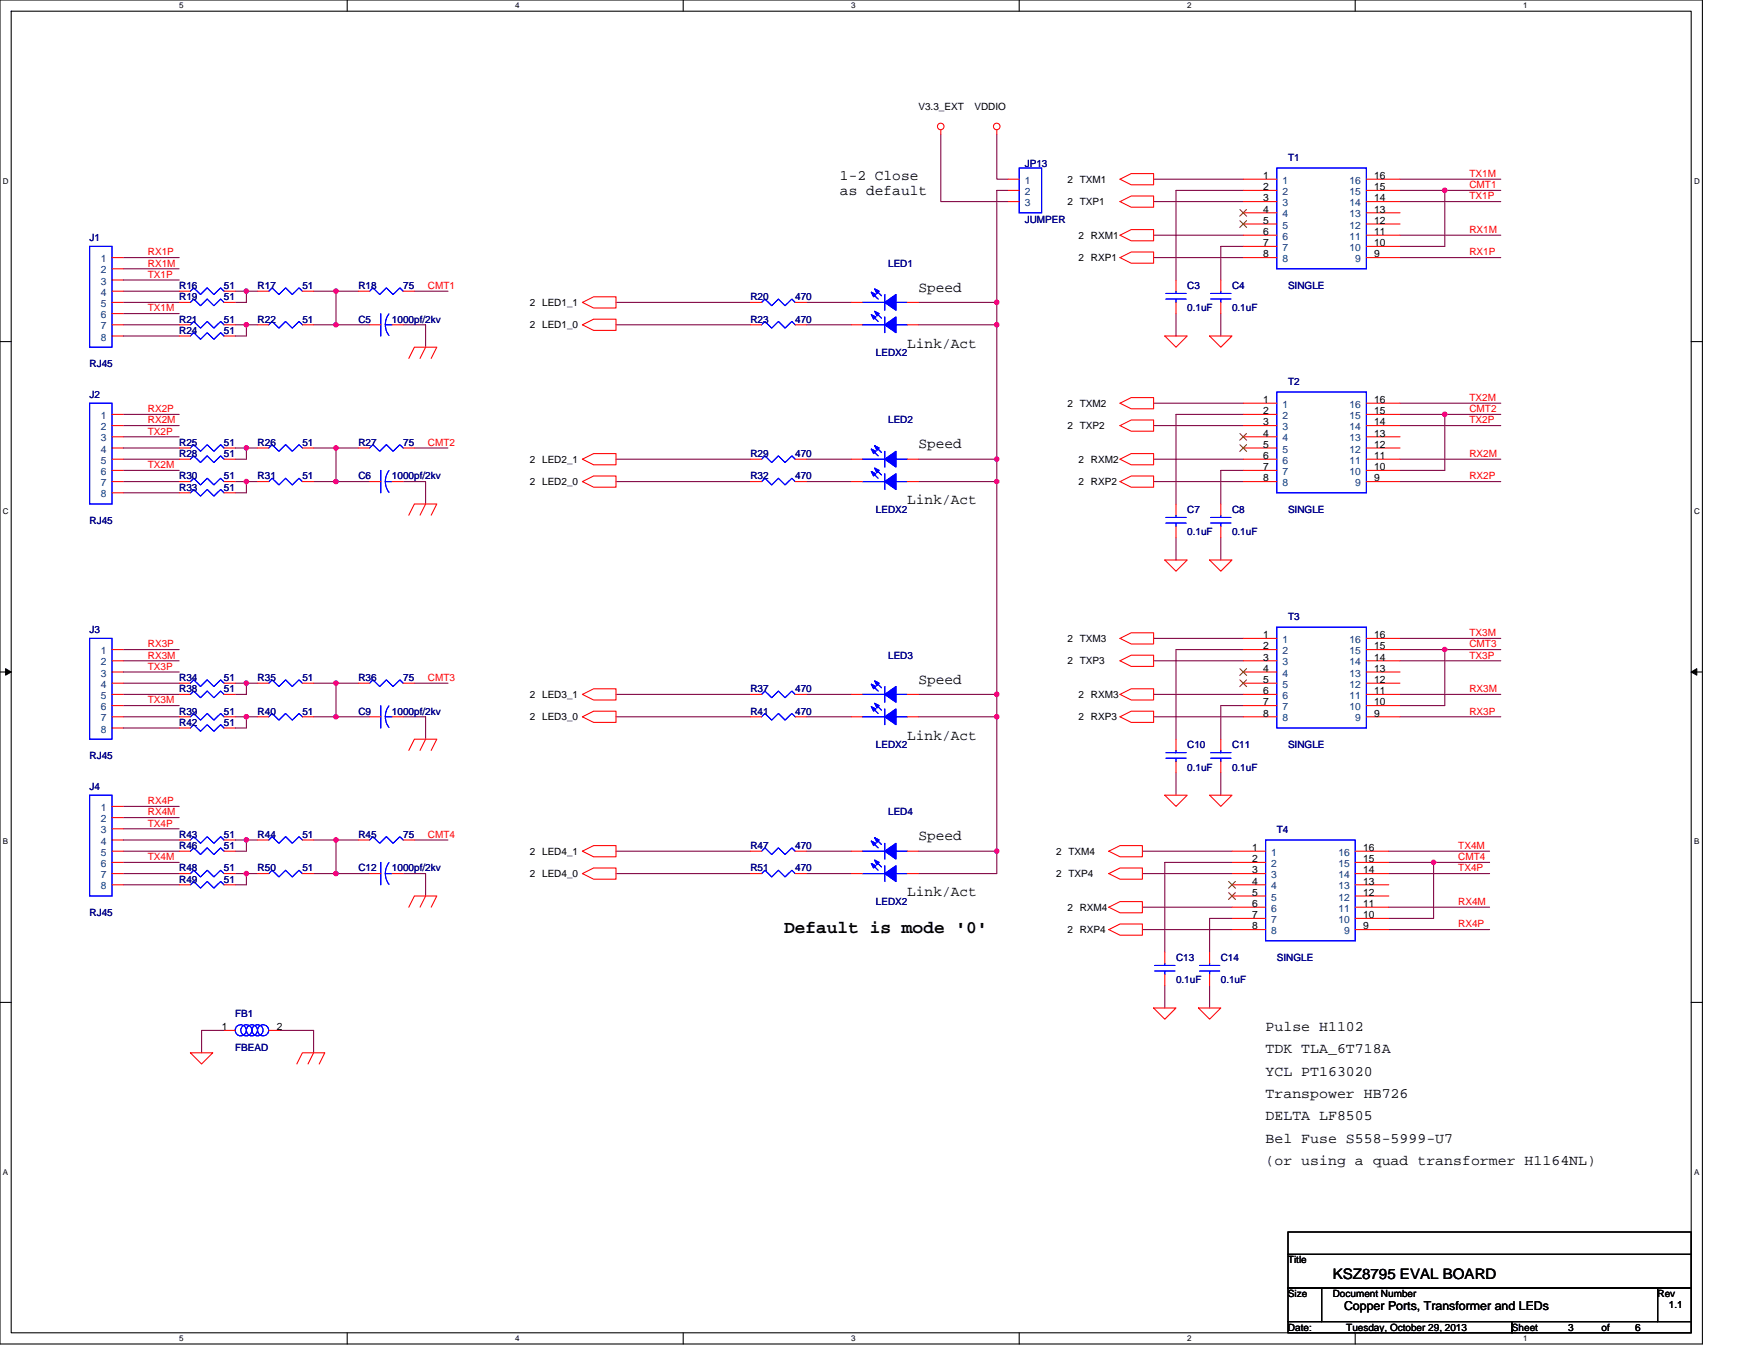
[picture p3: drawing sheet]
<svg xmlns="http://www.w3.org/2000/svg" width="279mm" height="216mm" viewBox="0 0 279 216" stroke-linecap="round" stroke-linejoin="round" font-family="sans-serif">
<path d="M0 0h270.3v213.4h-270.3zM1.8 1.8h266.7v209.8h-266.7z" fill="none" stroke="#000" stroke-width=".17"/>
<g fill="#fff">
<path d="M28.4 .2h.7v1.4h-.7z"/>
<path d="M28.4 211.8h.7v1.4h-.7z"/>
</g>
<path d="M55.1 0v1.8M55.1 211.6v1.8" fill="none" stroke="#000" stroke-width=".17"/>
<g fill="#fff">
<path d="M81.8 .2h.7v1.4h-.7z"/>
<path d="M81.8 211.8h.7v1.4h-.7z"/>
</g>
<path d="M108.5 0v1.8M108.5 211.6v1.8" fill="none" stroke="#000" stroke-width=".17"/>
<g fill="#fff">
<path d="M135.1 .2h.7v1.4h-.7z"/>
<path d="M135.1 211.8h.7v1.4h-.7z"/>
</g>
<path d="M161.8 0v1.8M161.8 211.6v1.8" fill="none" stroke="#000" stroke-width=".17"/>
<g fill="#fff">
<path d="M188.5 .2h.7v1.4h-.7z"/>
<path d="M188.5 211.8h.7v1.4h-.7z"/>
</g>
<path d="M215.1 0v1.8M215.1 211.6v1.8" fill="none" stroke="#000" stroke-width=".17"/>
<g fill="#fff">
<path d="M241.8 .2h.7v1.4h-.7z"/>
<path d="M241.8 211.8h.7v1.4h-.7z"/>
<path d="M.4 28h1v1.4h-1z"/>
<path d="M268.9 28h.9v1.4h-.9z"/>
<path d="M.4 80.5h1v1.4h-1z"/>
<path d="M268.9 80.5h.9v1.4h-.9z"/>
</g>
<path d="M0 54.2h1.8M268.5 54.2h1.8" fill="none" stroke="#000" stroke-width=".17"/>
<g fill="#fff">
<path d="M.4 132.9h.9v1.4h-.9z"/>
<path d="M268.9 132.9h.9v1.4h-.9z"/>
</g>
<path d="M0 106.7h1.8M268.5 106.7h1.8" fill="none" stroke="#000" stroke-width=".17"/>
<path d="M.9 106.2l.9 .5-.9 .5zM268.5 106.7l.9-.5v1z" fill="#000" stroke="#000" stroke-width=".16"/>
<g fill="#fff">
<path d="M.4 185.4h.9v1.4h-.9z"/>
<path d="M268.9 185.4h.9v1.4h-.9z"/>
</g>
<path d="M0 159.1h1.8M268.5 159.1h1.8M204.5 195.6h64v3.5h-64zM204.5 199.1h64v5.4h-64zM204.5 204.5h5.3v5.3h-5.3zM204.5 209.8h35.5v1.8h-35.5zM209.8 204.5h53.3v5.3h-53.3zM240 209.8h28.5v1.8h-28.5zM263.1 204.5h5.4v5.3h-5.4z" fill="none" stroke="#000" stroke-width=".17"/>
<g fill="none" stroke="#800040" stroke-width=".17">
<path d="M149.4 21.3v10.7h10.6M158.2 21.3v7.1h1.8M160 30.2h-1.8v17.8M183.1 32h14.3M183.1 37.3h14.3M183.1 28.4h14.3M197.4 39.1h-3.6v5.3M197.4 30.2h-10.7v14.2M222.2 30.2h7.2M222.2 37.3h16.1M222.2 28.4h16.1M222.2 32h16.1"/>
<path d="M229.4 30.2v8.9h-7.2M229.4 30.2h8.9M19.6 46.2h8.8M19.6 40.9h8.8M19.6 42.7h8.8M19.6 44.4h8.8M19.6 48h8.8M19.6 49.8h8.8M19.6 51.6h8.8M19.6 53.3h8.8M37.3 51.6h1.8M37.3 46.2h1.8"/>
<path d="M39.1 46.2h1.8M39.1 46.2v1.8h-1.8M39.1 51.6v1.7h-1.8M39.1 51.6h1.8M49.8 46.2h3.5M49.8 51.6h3.5M53.3 46.2v5.4M53.3 46.2h3.6M53.3 51.6h5.4M64 51.6h3.6v3.5M65.8 46.2h5.3M97.8 48h21.3"/>
<path d="M97.8 51.6h21.3M128 48h7.1M128 51.6h7.1M145.8 51.6h12.4M145.8 48h12.4M158.2 51.6v21.3M158.2 48v3.6M183.1 40.9h14.3M186.7 49.8v3.5M193.8 49.8v3.5M222.2 40.9h16.1M19.6 67.6h8.8"/>
<path d="M19.6 69.3h8.8M19.6 72.9h8.8M19.6 74.7h8.8M19.6 76.5h8.8M19.6 71.1h8.8M19.6 78.2h8.8M19.6 65.8h8.8M37.3 76.5h1.8M37.3 71.1h1.8M39.1 71.1v1.8h-1.8M39.1 76.5v1.7h-1.8M39.1 71.1h1.8"/>
<path d="M39.1 76.5h1.8M49.8 71.1h3.5M49.8 76.5h3.5M53.3 71.1v5.4M53.3 71.1h3.6M53.3 76.5h5.4M64 76.5h3.6v3.5M65.8 71.1h5.3M97.8 76.5h21.3M97.8 72.9h21.3M128 72.9h7.1M128 76.5h7.1"/>
<path d="M145.8 76.5h12.4M145.8 72.9h12.4M158.2 72.9v3.6M158.2 76.5v33.7M183.1 67.6h14.3M183.1 72.9h14.3M183.1 64h14.3M183.1 76.5h14.3M197.4 74.7h-3.6v5.3M197.4 65.8h-10.7v14.2M222.2 72.9h16.1M222.2 65.8h7.2"/>
<path d="M222.2 76.5h16.1M222.2 64h16.1M222.2 67.6h16.1M229.4 65.8v8.9h-7.2M229.4 65.8h8.9M186.7 85.3v3.6M193.8 85.3v3.6M19.6 108.5h8.8M19.6 104.9h8.8M19.6 106.7h8.8M19.6 110.2h8.8M19.6 112h8.8"/>
<path d="M19.6 113.8h8.8M19.6 115.6h8.8M19.6 103.1h8.8M37.3 113.8h1.8M37.3 108.5h1.8M39.1 108.5h1.8M39.1 108.5v1.7h-1.8M39.1 113.8v1.8h-1.8M39.1 113.8h1.8M49.8 108.5h3.5M49.8 113.8h3.5M53.3 108.5v5.3"/>
<path d="M53.3 108.5h3.6M53.3 113.8h5.4M64 113.8h3.6v3.5M65.8 108.5h5.3M97.8 110.2h21.3M97.8 113.8h21.3M128 110.2h7.1M128 113.8h7.1M145.8 113.8h12.4M145.8 110.2h12.4M158.2 113.8v21.3M158.2 110.2v3.6"/>
<path d="M183.1 104.9h14.3M183.1 110.2h14.3M183.1 101.3h14.3M183.1 113.8h14.3M197.4 112h-3.6v5.3M197.4 103.1h-10.7v14.2M222.2 103.1h7.2M222.2 110.2h16.1M222.2 113.8h16.1M222.2 101.3h16.1M222.2 104.9h16.1M229.4 103.1v8.9h-7.2"/>
<path d="M229.4 103.1h8.9M19.6 129.8h8.8M19.6 131.6h8.8M19.6 135.1h8.8M19.6 136.9h8.8M19.6 138.7h8.8M19.6 133.3h8.8M19.6 128h8.8M37.3 138.7h1.8M37.3 133.3h1.8M39.1 133.4v1.7h-1.8M39.1 138.7v1.8h-1.8"/>
<path d="M39.1 133.3h1.8M39.1 138.7h1.8M49.8 133.3h3.5M49.8 138.7h3.5M53.3 133.3v5.4M53.3 133.3h3.6M53.3 138.7h5.4M64 138.7h3.6v3.5M65.8 133.3h5.3M97.8 138.7h21.3M97.8 135.1h21.3M128 135.1h7.1"/>
<path d="M128 138.7h7.1M145.8 135.1h12.4M158.2 135.1v3.6h-12.4M181.4 138.7h14.2M181.4 135.1h14.2M186.7 122.7v3.5M193.8 122.7v3.5M195.6 136.9h-10.7v14.2M220.5 136.9h7.1M220.5 135.1h16M220.5 138.7h16M227.6 136.9v8.9h-7.1"/>
<path d="M227.6 136.9h8.9M19.6 140.5h8.8M181.4 144h14.2M181.4 147.6h14.2M184.9 156.5v3.5M192 156.5v3.5M195.6 145.8h-3.6v5.3M220.5 144h16M220.5 147.6h16M35.6 163.6h-3.6v3.5M44.4 163.6h5.4v3.5"/>
</g>
<g fill="#f0f" stroke="#f0f" stroke-width=".17">
<circle cx="39.1" cy="46.2" r=".35"/>
<circle cx="39.1" cy="51.5" r=".35"/>
<circle cx="53.3" cy="46.2" r=".35"/>
<circle cx="53.3" cy="51.5" r=".35"/>
<circle cx="39.1" cy="71.1" r=".35"/>
<circle cx="39.1" cy="76.4" r=".35"/>
<circle cx="53.3" cy="71.1" r=".35"/>
<circle cx="53.3" cy="76.4" r=".35"/>
<circle cx="158.2" cy="72.9" r=".35"/>
<circle cx="229.3" cy="30.2" r=".35"/>
<circle cx="229.3" cy="65.8" r=".35"/>
<circle cx="158.2" cy="51.5" r=".35"/>
<circle cx="158.2" cy="48" r=".35"/>
<circle cx="158.2" cy="113.8" r=".35"/>
<circle cx="158.2" cy="110.2" r=".35"/>
<circle cx="158.2" cy="76.4" r=".35"/>
<circle cx="227.6" cy="136.9" r=".35"/>
<circle cx="39.1" cy="108.4" r=".35"/>
<circle cx="39.1" cy="113.8" r=".35"/>
<circle cx="53.3" cy="108.4" r=".35"/>
<circle cx="53.3" cy="113.8" r=".35"/>
<circle cx="39.1" cy="133.3" r=".35"/>
<circle cx="39.1" cy="138.7" r=".35"/>
<circle cx="53.3" cy="133.3" r=".35"/>
<circle cx="53.3" cy="138.7" r=".35"/>
<circle cx="158.2" cy="135.1" r=".35"/>
<circle cx="229.3" cy="103.1" r=".35"/>
</g>
<g fill="none" stroke="#f00" stroke-width=".17">
<path d="M149.4 20.6v.7M158.2 20.6v.7M160 28.4h1.8M160 30.2h1.8M160 32h1.8M177.8 32l1.8-.9h3.5v1.8h-3.5zM177.8 37.3l1.8-.9h3.5v1.8h-3.5zM177.8 28.4l1.8-.8h3.5v1.7h-3.5zM197.4 28.4h5.3M197.4 30.2h5.3M197.4 32h5.3M197.4 33.8h5.3"/>
<path d="M197.4 35.6h5.3M197.4 37.3h5.3M197.4 39.1h5.3M216.9 28.4h5.4M216.9 30.2h5.4M216.9 32h5.4M216.9 33.8h5.4M216.9 35.6h5.4M216.9 37.3h5.4M216.9 39.1h5.4M17.8 40.9h1.8M17.8 42.7h1.8"/>
<path d="M17.8 44.4h1.8M17.8 46.2h1.8M17.8 48h1.8M17.8 49.8h1.8M17.8 51.6h1.8M17.8 53.3h1.8M28.4 46.2h1.8M28.4 48h1.8M28.4 51.6h1.8M28.4 53.3h1.8M35.6 46.2h1.7M35.6 48h1.7"/>
<path d="M35.6 51.6h1.7M35.6 53.3h1.7M40.9 46.2h1.8M40.9 51.6h1.8M48 46.2h1.8M48 51.6h1.8M56.9 46.2h1.8M58.7 51.6h1.8M62.2 51.6h1.8M64 46.2h1.8M64.9 56.9l.9-1.8h3.5l-.8 1.8M67.6 55.1l-.9 1.8"/>
<path d="M92.5 48l1.7-.9h3.6v1.8h-3.6zM92.5 51.6l1.7-.9h3.6v1.8h-3.6zM119.1 48h1.8M119.1 51.6h1.8M126.2 48h1.8M126.2 51.6h1.8M135.1 48h1.8M135.1 51.6h1.8M144 48h1.8M144 51.6h1.8M177.8 40.9l1.8-.9h3.5v1.8h-3.5zM184.9 53.3h3.6l-1.8 1.8z"/>
<path d="M186.7 44.4v1.8M186.7 48v1.8M192 53.3h3.6l-1.8 1.8zM193.8 44.4v1.8M193.8 48v1.8M197.4 40.9h5.3M216.9 40.9h5.4M17.8 78.2h1.8M17.8 65.8h1.8M17.8 67.6h1.8M17.8 69.3h1.8M17.8 71.1h1.8"/>
<path d="M17.8 72.9h1.8M17.8 74.7h1.8M17.8 76.5h1.8M28.4 78.2h1.8M28.4 71.1h1.8M28.4 72.9h1.8M28.4 76.5h1.8M35.6 78.2h1.7M35.6 71.1h1.7M35.6 72.9h1.7M35.6 76.5h1.7M40.9 71.1h1.8"/>
<path d="M40.9 76.5h1.8M48 71.1h1.8M48 76.5h1.8M56.9 71.1h1.8M58.7 76.5h1.8M62.2 76.5h1.8M64 71.1h1.8M92.5 72.9l1.7-.9h3.6v1.8h-3.6zM92.5 76.5l1.7-.9h3.6v1.7h-3.6zM119.1 72.9h1.8M119.1 76.5h1.8M126.2 72.9h1.8"/>
<path d="M126.2 76.5h1.8M135.1 72.9h1.8M135.1 76.5h1.8M144 72.9h1.8M144 76.5h1.8M177.8 67.6l1.8-.9h3.5v1.8h-3.5zM177.8 76.5l1.8-.9h3.5v1.7h-3.5zM177.8 72.9l1.8-.9h3.5v1.8h-3.5zM177.8 64l1.8-.9h3.5v1.8h-3.5zM197.4 64h5.3M197.4 65.8h5.3M197.4 67.6h5.3"/>
<path d="M197.4 69.3h5.3M197.4 71.1h5.3M197.4 72.9h5.3M197.4 74.7h5.3M197.4 76.5h5.3M216.9 64h5.4M216.9 65.8h5.4M216.9 67.6h5.4M216.9 69.3h5.4M216.9 71.1h5.4M216.9 72.9h5.4M216.9 74.7h5.4"/>
<path d="M216.9 76.5h5.4M64.9 81.8l.9-1.8h3.5l-.8 1.8M67.6 80l-.9 1.8M184.9 88.9h3.6l-1.8 1.8zM186.7 80v1.8M186.7 83.6v1.7M192 88.9h3.6l-1.8 1.8zM193.8 80v1.8M193.8 83.6v1.7M17.8 113.8h1.8M17.8 110.2h1.8M17.8 108.5h1.8"/>
<path d="M17.8 115.6h1.8M17.8 103.1h1.8M17.8 104.9h1.8M17.8 106.7h1.8M17.8 112h1.8M28.4 113.8h1.8M28.4 110.2h1.8M28.4 108.5h1.8M28.4 115.6h1.8M35.6 113.8h1.7M35.6 110.2h1.7M35.6 108.5h1.7"/>
<path d="M35.6 115.6h1.7M40.9 113.8h1.8M40.9 108.5h1.8M48 113.8h1.8M48 108.5h1.8M56.9 108.5h1.8M58.7 113.8h1.8M62.2 113.8h1.8M64 108.5h1.8M64.9 119.1l.9-1.8h3.5l-.8 1.8M67.6 117.3l-.9 1.8M92.5 110.2l1.7-.9h3.6v1.8h-3.6z"/>
<path d="M92.5 113.8l1.7-.9h3.6v1.8h-3.6zM119.1 113.8h1.8M119.1 110.2h1.8M126.2 113.8h1.8M126.2 110.2h1.8M135.1 113.8h1.8M135.1 110.2h1.8M144 113.8h1.8M144 110.2h1.8M177.8 104.9l1.8-.9h3.5v1.8h-3.5zM177.8 113.8l1.8-.9h3.5v1.8h-3.5zM177.8 110.2l1.8-.9h3.5v1.8h-3.5z"/>
<path d="M177.8 101.3l1.8-.8h3.5v1.7h-3.5zM186.7 117.3v1.8M193.8 117.3v1.8M197.4 113.8h5.3M197.4 110.2h5.3M197.4 108.5h5.3M197.4 101.3h5.3M197.4 103.1h5.3M197.4 104.9h5.3M197.4 106.7h5.3M197.4 112h5.3M216.9 113.8h5.4"/>
<path d="M216.9 110.2h5.4M216.9 108.5h5.4M216.9 101.3h5.4M216.9 103.1h5.4M216.9 104.9h5.4M216.9 106.7h5.4M216.9 112h5.4M17.8 138.7h1.8M17.8 133.3h1.8M17.8 135.1h1.8M17.8 136.9h1.8M17.8 128h1.8"/>
<path d="M17.8 129.8h1.8M17.8 131.6h1.8M28.4 138.7h1.8M28.4 133.3h1.8M28.4 135.1h1.8M35.6 138.7h1.7M35.6 133.3h1.7M35.6 135.1h1.7M40.9 138.7h1.8M40.9 133.3h1.8M48 138.7h1.8M48 133.3h1.8"/>
<path d="M56.9 133.3h1.8M58.7 138.7h1.8M62.2 138.7h1.8M64 133.3h1.8M92.5 135.1l1.7-.9h3.6v1.8h-3.6zM92.5 138.7l1.7-.9h3.6v1.8h-3.6zM119.1 138.7h1.8M119.1 135.1h1.8M126.2 138.7h1.8M126.2 135.1h1.8M135.1 138.7h1.8M135.1 135.1h1.8"/>
<path d="M144 138.7h1.8M144 135.1h1.8M176 138.7l1.8-.9h3.6v1.8h-3.6zM176 135.1l1.8-.9h3.6v1.8h-3.6zM184.9 126.2h3.6l-1.8 1.8zM186.7 120.9v1.8M192 126.2h3.6l-1.8 1.8zM193.8 120.9v1.8M195.6 138.7h5.3M195.6 135.1h5.3M195.6 136.9h5.3M215.1 138.7h5.4"/>
<path d="M215.1 135.1h5.4M215.1 136.9h5.4M17.8 140.5h1.8M28.4 140.5h1.8M35.6 140.5h1.7M64.9 144l.9-1.8h3.5l-.8 1.8M67.6 142.2l-.9 1.8M176 147.6l1.8-.9h3.6v1.8h-3.6zM176 144l1.8-.9h3.6v1.8h-3.6zM184.9 151.1v1.8M184.9 154.7v1.8M192 151.1v1.8"/>
<path d="M192 154.7v1.8M195.6 140.5h5.3M195.6 142.2h5.3M195.6 144h5.3M195.6 145.8h5.3M195.6 147.6h5.3M215.1 140.5h5.4M215.1 142.2h5.4M215.1 144h5.4M215.1 145.8h5.4M215.1 147.6h5.4M30.2 167.1h3.6l-1.8 1.8z"/>
<path d="M35.6 163.6h1.7M42.7 163.6h1.7M47.1 168.9l.9-1.8h3.6l-.9 1.8M49.8 167.1l-.9 1.8M183.1 160h3.6l-1.8 1.8zM190.2 160h3.6l-1.8 1.8z"/>
<circle cx="149.3" cy="20.1" r=".52"/>
<circle cx="158.2" cy="20.1" r=".52"/>
</g>
<g fill="none" stroke="#00f" stroke-width=".17">
<path d="M14.2 39.1h3.6v16h-3.6zM161.8 26.7h3.6v7.1h-3.6zM202.7 26.7h14.2v16h-14.2zM30.2 53.3l.6-.5 1 1.1 1.1-1.1 1.1 1.1 1-1.1 .6 .5M30.2 46.2l.6-.5 1 1.1 1.1-1.1 1.1 1.1 1-1.1 .6 .5M30.2 51.6l.6-.6 1 1.1 1.1-1.1 1.1 1.1 1-1.1 .6 .6M30.2 48l.6-.5 1 1 1.1-1 1.1 1 1-1 .6 .5M42.7 51.6l.5-.6 1.1 1.1 1-1.1 1.1 1.1 1.1-1.1 .5 .6M42.7 46.2l.5-.5 1.1 1.1 1-1.1 1.1 1.1 1.1-1.1 .5 .5M58.7 46.2l.5-.5 1.1 1.1 1-1.1 1.1 1.1 1.1-1.1 .5 .5M60.5 49.8v3.5M61.2 51.6h1"/>
<path d="M61.7 49.8a2.86 2.86 0 0 0 0 3.5M120.9 48l.5-.5 1.1 1 1.1-1 1 1 1.1-1 .5 .5M120.9 51.6l.5-.6 1.1 1.1 1.1-1.1 1 1.1 1.1-1.1 .5 .6M136.9 51.6h3.6M136.9 48h3.6M138.3 46.4l1.1 1.1M138.3 50l1.1 1M138.9 45.9l1 1M138.9 49.4l1 1.1M140.5 50.3v2.5M140.5 46.8v2.5M142.2 51.6h1.8"/>
<path d="M142.2 48h1.8M185.1 47.5h3.2M185.1 46.6h3.2M186.7 46.2v.4M186.7 47.5v.5M192.2 47.5h3.2M192.2 46.6h3.2M193.8 46.2v.4M193.8 47.5v.5M14.2 64h3.6v16h-3.6zM30.2 78.2l.6-.5 1 1.1 1.1-1.1 1.1 1.1 1-1.1 .6 .5M30.2 71.1l.6-.5 1 1 1.1-1 1.1 1 1-1 .6 .5"/>
<path d="M30.2 76.5l.6-.6 1 1.1 1.1-1.1 1.1 1.1 1-1.1 .6 .6M30.2 72.9l.6-.5 1 1 1.1-1 1.1 1 1-1 .6 .5M42.7 71.1l.5-.5 1.1 1 1-1 1.1 1 1.1-1 .5 .5M42.7 76.5l.5-.6 1.1 1.1 1-1.1 1.1 1.1 1.1-1.1 .5 .6M58.7 71.1l.5-.5 1.1 1 1-1 1.1 1 1.1-1 .5 .5M60.5 74.7v3.5M61.2 76.5h1M61.7 74.7a2.86 2.86 0 0 0 0 3.4M120.9 72.9l.5-.5 1.1 1 1.1-1 1 1 1.1-1 .5 .5M120.9 76.5l.5-.6 1.1 1.1 1.1-1.1 1 1.1 1.1-1.1 .5 .6M136.9 76.5h3.6M136.9 72.9h3.6"/>
<path d="M138.3 71.3l1.1 1.1M138.3 74.8l1.1 1.1M138.9 70.8l1 1M138.9 74.3l1 1.1M140.5 75.2v2.5M140.5 71.6v2.5M142.2 76.5h1.8M142.2 72.9h1.8M202.7 62.2h14.2v16h-14.2zM185.1 83h3.2M185.1 82.1h3.2M186.7 81.8v.3"/>
<path d="M186.7 83v.6M192.2 83h3.2M192.2 82.1h3.2M193.8 81.8v.3M193.8 83v.6M202.7 99.6h14.2v16h-14.2zM14.2 101.3h3.6v16h-3.6zM30.2 110.2l.6-.5 1 1.1 1.1-1.1 1.1 1.1 1-1.1 .6 .5M30.2 113.8l.6-.5 1 1 1.1-1 1.1 1 1-1 .6 .5M30.2 115.6l.6-.6 1 1.1 1.1-1.1 1.1 1.1 1-1.1 .6 .6M30.2 108.5l.6-.6 1 1.1 1.1-1.1 1.1 1.1 1-1.1 .6 .6M42.7 108.5l.5-.6 1.1 1.1 1-1.1 1.1 1.1 1.1-1.1 .5 .6"/>
<path d="M42.7 113.8l.5-.5 1.1 1 1-1 1.1 1 1.1-1 .5 .5M58.7 108.5l.5-.6 1.1 1.1 1-1.1 1.1 1.1 1.1-1.1 .5 .6M60.5 112v3.6M61.2 113.8h1M61.7 112.1a2.86 2.86 0 0 0 0 3.4M120.9 113.8l.5-.5 1.1 1 1.1-1 1 1 1.1-1 .5 .5M120.9 110.2l.5-.5 1.1 1.1 1.1-1.1 1 1.1 1.1-1.1 .5 .5M136.9 113.8h3.6M136.9 110.2h3.6M138.3 108.6l1.1 1.1M138.3 112.2l1.1 1.1M138.9 108.1l1 1.1"/>
<path d="M138.9 111.7l1 1M140.5 112.5v2.5M140.5 109v2.5M142.2 113.8h1.8M142.2 110.2h1.8M185.1 119.5h3.2M186.7 119.1v.4M192.2 119.5h3.2M193.8 119.1v.4M14.2 126.2h3.6v16h-3.6zM30.2 133.3l.6-.5 1 1.1 1.1-1.1 1.1 1.1 1-1.1 .6 .5M30.2 135.1l.6-.5 1 1.1 1.1-1.1 1.1 1.1 1-1.1 .6 .5"/>
<path d="M30.2 138.7l.6-.5 1 1 1.1-1 1.1 1 1-1 .6 .5M42.7 133.3l.5-.5 1.1 1.1 1-1.1 1.1 1.1 1.1-1.1 .5 .5M42.7 138.7l.5-.5 1.1 1 1-1 1.1 1 1.1-1 .5 .5M58.7 133.3l.5-.5 1.1 1.1 1-1.1 1.1 1.1 1.1-1.1 .5 .5M60.5 136.9v3.6M61.2 138.7h1M61.7 136.9a2.86 2.86 0 0 0 0 3.5M120.9 138.7l.5-.5 1.1 1 1.1-1 1 1 1.1-1 .5 .5M120.9 135.1l.5-.5 1.1 1.1 1.1-1.1 1 1.1 1.1-1.1 .5 .5M136.9 138.7h3.6M136.9 135.1h3.6M138.3 133.5l1.1 1.1"/>
<path d="M138.3 137.1l1.1 1.1M138.9 133l1 1.1M138.9 136.5l1 1.1M140.5 137.4v2.5M140.5 133.9v2.5M142.2 138.7h1.8M142.2 135.1h1.8M185.1 120.4h3.2M186.7 120.4v.5M192.2 120.4h3.2M193.8 120.4v.5M200.9 133.3h14.2v16.1h-14.2z"/>
<path d="M30.2 140.5l.6-.6 1 1.1 1.1-1.1 1.1 1.1 1-1.1 .6 .6M183.3 154.2h3.2M183.3 153.3h3.2M184.9 152.9v.4M184.9 154.2v.5M190.4 154.2h3.2M190.4 153.3h3.2M192 152.9v.4M192 154.2v.5"/>
<circle cx="38.2" cy="163.6" r=".88"/>
<circle cx="39.1" cy="163.6" r=".88"/>
<circle cx="40" cy="163.6" r=".88"/>
<circle cx="40.9" cy="163.6" r=".88"/>
<circle cx="41.8" cy="163.6" r=".88"/>
</g>
<g fill="none" stroke="#804000" stroke-width=".16">
<path d="M196.8 33.3l1.1 1M196.8 35l1.1 1.1M197.9 33.3l-1.1 1M197.9 35l-1.1 1.1M196.8 68.8l1.1 1.1M196.8 70.6l1.1 1.1M197.9 68.8l-1.1 1.1M197.9 70.6l-1.1 1.1M196.8 106.2l1.1 1M196.8 107.9l1.1 1.1M197.9 106.2l-1.1 1M197.9 107.9l-1.1 1.1"/>
<path d="M195.1 139.9l1 1.1M196.1 139.9l-1.1 1.1M195.1 141.7l1 1.1M196.1 141.7l-1.1 1.1"/>
</g>
<g fill="#00f" stroke="#00f" stroke-width=".17">
<path d="M140.5 113.8l1.7-1.3v2.5z" fill-rule="evenodd"/>
<path d="M140.5 110.2l1.7-1.2v2.5z" fill-rule="evenodd"/>
<path d="M138.9 108.1l.7 .4-.4 .3z" fill-rule="evenodd"/>
<path d="M138.3 108.6l.7 .4-.3 .3z" fill-rule="evenodd"/>
<path d="M138.9 111.7l.7 .3-.4 .4z" fill-rule="evenodd"/>
<path d="M138.3 112.2l.7 .3-.3 .4z" fill-rule="evenodd"/>
<path d="M140.5 113.8l1.7-1.3v2.5z" fill-rule="evenodd"/>
<path d="M140.5 110.2l1.7-1.2v2.5z" fill-rule="evenodd"/>
<path d="M138.9 108.1l.7 .4-.4 .3z" fill-rule="evenodd"/>
<path d="M138.3 108.6l.7 .4-.3 .3z" fill-rule="evenodd"/>
<path d="M138.9 111.7l.7 .3-.4 .4z" fill-rule="evenodd"/>
<path d="M138.3 112.2l.7 .3-.3 .4z" fill-rule="evenodd"/>
<path d="M140.5 51.6l1.7-1.3v2.5z" fill-rule="evenodd"/>
<path d="M140.5 48l1.7-1.2v2.5z" fill-rule="evenodd"/>
<path d="M138.9 45.9l.7 .3-.4 .4z" fill-rule="evenodd"/>
<path d="M138.3 46.4l.7 .4-.3 .3z" fill-rule="evenodd"/>
<path d="M138.9 49.4l.7 .4-.4 .3z" fill-rule="evenodd"/>
<path d="M138.3 50l.7 .3-.3 .4z" fill-rule="evenodd"/>
<path d="M140.5 51.6l1.7-1.3v2.5z" fill-rule="evenodd"/>
<path d="M140.5 48l1.7-1.2v2.5z" fill-rule="evenodd"/>
<path d="M138.9 45.9l.7 .3-.4 .4z" fill-rule="evenodd"/>
<path d="M138.3 46.4l.7 .4-.3 .3z" fill-rule="evenodd"/>
<path d="M138.9 49.4l.7 .4-.4 .3z" fill-rule="evenodd"/>
<path d="M138.3 50l.7 .3-.3 .4z" fill-rule="evenodd"/>
<path d="M140.5 138.7l1.7-1.3v2.5z" fill-rule="evenodd"/>
<path d="M140.5 135.1l1.7-1.2v2.5z" fill-rule="evenodd"/>
<path d="M138.9 133l.7 .3-.4 .4z" fill-rule="evenodd"/>
<path d="M138.3 133.5l.7 .4-.3 .3z" fill-rule="evenodd"/>
<path d="M138.9 136.5l.7 .4-.4 .4z" fill-rule="evenodd"/>
<path d="M138.3 137.1l.7 .3-.3 .4z" fill-rule="evenodd"/>
<path d="M140.5 138.7l1.7-1.3v2.5z" fill-rule="evenodd"/>
<path d="M140.5 135.1l1.7-1.2v2.5z" fill-rule="evenodd"/>
<path d="M138.9 133l.7 .3-.4 .4z" fill-rule="evenodd"/>
<path d="M138.3 133.5l.7 .4-.3 .3z" fill-rule="evenodd"/>
<path d="M138.9 136.5l.7 .4-.4 .4z" fill-rule="evenodd"/>
<path d="M138.3 137.1l.7 .3-.3 .4z" fill-rule="evenodd"/>
<path d="M140.5 76.5l1.7-1.3v2.5z" fill-rule="evenodd"/>
<path d="M140.5 72.9l1.7-1.3v2.5z" fill-rule="evenodd"/>
<path d="M138.9 70.8l.7 .3-.4 .4z" fill-rule="evenodd"/>
<path d="M138.3 71.3l.7 .3-.3 .4z" fill-rule="evenodd"/>
<path d="M138.9 74.3l.7 .4-.4 .3z" fill-rule="evenodd"/>
<path d="M138.3 74.8l.7 .4-.3 .4z" fill-rule="evenodd"/>
<path d="M140.5 76.5l1.7-1.3v2.5z" fill-rule="evenodd"/>
<path d="M140.5 72.9l1.7-1.3v2.5z" fill-rule="evenodd"/>
<path d="M138.9 70.8l.7 .3-.4 .4z" fill-rule="evenodd"/>
<path d="M138.3 71.3l.7 .3-.3 .4z" fill-rule="evenodd"/>
<path d="M138.9 74.3l.7 .4-.4 .3z" fill-rule="evenodd"/>
<path d="M138.3 74.8l.7 .4-.3 .4z" fill-rule="evenodd"/>
</g>
<text font-size="2.8" x="124.5" y="148.1">Default is mode '0'</text>
<g font-size="2.3">
<text x="133.3" y="28.5">1-2 Close</text>
<text x="133.3" y="31">as default</text>
<text x="145.8" y="46.3">Speed</text>
<text x="144" y="55.2">Link/Act</text>
<text x="145.8" y="71.2">Speed</text>
<text x="144" y="80.1">Link/Act</text>
<text x="145.8" y="108.5">Speed</text>
<text x="144" y="117.4">Link/Act</text>
<text x="145.8" y="133.4">Speed</text>
<text x="144" y="142.3">Link/Act</text>
<text x="200.9" y="163.6">Pulse H1102</text>
<text x="200.9" y="167.2">TDK TLA_6T718A</text>
<text x="200.9" y="170.8">YCL PT163020</text>
<text x="200.9" y="174.3">Transpower HB726</text>
<text x="200.9" y="177.9">DELTA LF8505</text>
<text x="200.9" y="181.4">Bel Fuse S558-5999-U7</text>
<text x="200.9" y="185">(or using a quad transformer H1164NL)</text>
<text x="211.6" y="203">KSZ8795 EVAL BOARD</text>
</g>
<text font-size="1.9" x="213.4" y="208">Copper Ports, Transformer and LEDs</text>
<g font-size="1.6">
<text x="145.8" y="17.4">V3.3_EXT</text>
<text x="154.7" y="17.4">VDDIO</text>
<text x="169.4" y="29">2 TXM1</text>
<text x="200.6" y="28.4">1</text>
<text x="218.2" y="28.4">16</text>
<text x="169.4" y="32.5">2 TXP1</text>
<text x="200.6" y="30.2">2</text>
<text x="200.6" y="32">3</text>
<text x="200.6" y="33.8">4</text>
<text x="200.6" y="35.5">5</text>
<text x="218.2" y="35.5">12</text>
<text x="218.2" y="33.8">13</text>
<text x="218.2" y="32">14</text>
<text x="218.2" y="30.2">15</text>
<text x="171.2" y="41.4">2 RXP1</text>
<text x="171.2" y="37.9">2 RXM1</text>
<text x="200.6" y="37.3">6</text>
<text x="200.6" y="39.1">7</text>
<text x="200.6" y="40.9">8</text>
<text x="218.2" y="39.1">10</text>
<text x="218.2" y="37.3">11</text>
<text x="218.2" y="40.9">9</text>
<text x="84.1" y="48.5">2 LED1_1</text>
<text x="84.1" y="52.1">2 LED1_0</text>
<text x="169.4" y="64.5">2 TXM2</text>
<text x="200.6" y="64">1</text>
<text x="200.6" y="65.8">2</text>
<text x="218.2" y="65.8">15</text>
<text x="218.2" y="64">16</text>
<text x="169.4" y="68.1">2 TXP2</text>
<text x="200.6" y="67.5">3</text>
<text x="200.6" y="69.3">4</text>
<text x="200.6" y="71.1">5</text>
<text x="218.2" y="71.1">12</text>
<text x="218.2" y="69.3">13</text>
<text x="218.2" y="67.5">14</text>
<text x="84.1" y="73.4">2 LED2_1</text>
<text x="84.1" y="77">2 LED2_0</text>
<text x="171.2" y="77">2 RXP2</text>
<text x="171.2" y="73.4">2 RXM2</text>
<text x="200.6" y="72.9">6</text>
<text x="200.6" y="74.7">7</text>
<text x="200.6" y="76.4">8</text>
<text x="218.2" y="74.7">10</text>
<text x="218.2" y="72.9">11</text>
<text x="218.2" y="76.4">9</text>
<text x="169.4" y="101.9">2 TXM3</text>
<text x="200.6" y="101.3">1</text>
<text x="218.2" y="101.3">16</text>
<text x="169.4" y="105.4">2 TXP3</text>
<text x="200.6" y="103.1">2</text>
<text x="200.6" y="104.9">3</text>
<text x="200.6" y="106.7">4</text>
<text x="218.2" y="106.7">13</text>
<text x="218.2" y="104.9">14</text>
<text x="218.2" y="103.1">15</text>
<text x="84.1" y="110.8">2 LED3_1</text>
<text x="171.2" y="110.8">2 RXM3</text>
<text x="200.6" y="108.4">5</text>
<text x="200.6" y="110.2">6</text>
<text x="200.6" y="112">7</text>
<text x="200.6" y="113.8">8</text>
<text x="218.2" y="112">10</text>
<text x="218.2" y="110.2">11</text>
<text x="218.2" y="108.4">12</text>
<text x="218.2" y="113.8">9</text>
<text x="84.1" y="114.3">2 LED3_0</text>
<text x="171.2" y="114.3">2 RXP3</text>
<text x="84.1" y="135.7">2 LED4_1</text>
<text x="167.7" y="135.7">2 TXM4</text>
<text x="198.8" y="135.1">1</text>
<text x="198.8" y="136.9">2</text>
<text x="216.4" y="136.9">15</text>
<text x="216.4" y="135.1">16</text>
<text x="84.1" y="139.2">2 LED4_0</text>
<text x="167.7" y="139.2">2 TXP4</text>
<text x="198.8" y="138.7">3</text>
<text x="198.8" y="140.4">4</text>
<text x="198.8" y="142.2">5</text>
<text x="198.8" y="144">6</text>
<text x="216.4" y="144">11</text>
<text x="216.4" y="142.2">12</text>
<text x="216.4" y="140.4">13</text>
<text x="216.4" y="138.7">14</text>
<text x="169.4" y="148.1">2 RXP4</text>
<text x="169.4" y="144.5">2 RXM4</text>
<text x="198.8" y="145.8">7</text>
<text x="198.8" y="147.6">8</text>
<text x="216.4" y="147.6">9</text>
<text x="216.4" y="145.8">10</text>
<text x="35.2" y="163.6">1</text>
<text x="43.9" y="163.6">2</text>
<text x="204.5" y="200.6">Title</text>
<text x="204.5" y="205.9">Size</text>
<text x="211.6" y="205.9">Document Number</text>
<text x="263.1" y="205.9">Rev</text>
<text x="264.9" y="207.7">1.1</text>
<text x="204.5" y="211.2">Date:</text>
<text x="213.7" y="211.2">Tuesday, October 29, 2013</text>
<text x="240" y="211.2">Sheet</text>
<text x="248.9" y="211.2">3</text>
<text x="254.3" y="211.2">of</text>
<text x="259.6" y="211.2">6</text>
</g>
<g font-size="1.6" fill="#000080">
<text x="162.7" y="26.5">JP13</text>
<text x="204.5" y="25.6">T1</text>
<text x="162.7" y="35.4">JUMPER</text>
<text x="14.2" y="38.2">J1</text>
<text x="28.4" y="45.9">R16</text>
<text x="28.4" y="47.6">R19</text>
<text x="35.6" y="45.9">51</text>
<text x="35.6" y="47.6">51</text>
<text x="40.9" y="45.9">R17</text>
<text x="48" y="45.9">51</text>
<text x="56.9" y="45.9">R18</text>
<text x="64" y="45.9">75</text>
<text x="119.1" y="47.6">R20</text>
<text x="126.2" y="47.6">470</text>
<text x="141" y="42.3">LED1</text>
<text x="188.5" y="45.9">C3</text>
<text x="195.6" y="45.9">C4</text>
<text x="204.5" y="45.9">SINGLE</text>
<text x="28.4" y="53">R24</text>
<text x="28.4" y="51.2">R21</text>
<text x="35.6" y="53">51</text>
<text x="35.6" y="51.2">51</text>
<text x="40.9" y="51.2">R22</text>
<text x="48" y="51.2">51</text>
<text x="56.9" y="51.2">C5</text>
<text x="62.2" y="51.2">1000pf/2kv</text>
<text x="119.1" y="51.2">R23</text>
<text x="126.2" y="51.2">470</text>
<text x="188.5" y="49.4">0.1uF</text>
<text x="195.6" y="49.4">0.1uF</text>
<text x="14.2" y="58.3">RJ45</text>
<text x="139" y="56.5">LEDX2</text>
<text x="14.2" y="63.1">J2</text>
<text x="204.5" y="61.2">T2</text>
<text x="28.4" y="70.8">R25</text>
<text x="35.6" y="70.8">51</text>
<text x="40.9" y="70.8">R26</text>
<text x="48" y="70.8">51</text>
<text x="56.9" y="70.8">R27</text>
<text x="64" y="70.8">75</text>
<text x="141" y="67.2">LED2</text>
<text x="28.4" y="77.9">R33</text>
<text x="28.4" y="76.1">R30</text>
<text x="28.4" y="72.5">R28</text>
<text x="35.6" y="77.9">51</text>
<text x="35.6" y="76.1">51</text>
<text x="35.6" y="72.5">51</text>
<text x="40.9" y="76.1">R31</text>
<text x="48" y="76.1">51</text>
<text x="56.9" y="76.1">C6</text>
<text x="62.2" y="76.1">1000pf/2kv</text>
<text x="119.1" y="72.5">R29</text>
<text x="119.1" y="76.1">R32</text>
<text x="126.2" y="72.5">470</text>
<text x="126.2" y="76.1">470</text>
<text x="14.2" y="83.2">RJ45</text>
<text x="139" y="81.4">LEDX2</text>
<text x="188.5" y="81.4">C7</text>
<text x="195.6" y="81.4">C8</text>
<text x="204.5" y="81.4">SINGLE</text>
<text x="188.5" y="85">0.1uF</text>
<text x="195.6" y="85">0.1uF</text>
<text x="14.2" y="100.5">J3</text>
<text x="204.5" y="98.5">T3</text>
<text x="141" y="104.5">LED3</text>
<text x="28.4" y="109.9">R38</text>
<text x="28.4" y="113.4">R39</text>
<text x="28.4" y="108.1">R34</text>
<text x="35.6" y="109.9">51</text>
<text x="35.6" y="113.4">51</text>
<text x="35.6" y="108.1">51</text>
<text x="40.9" y="108.1">R35</text>
<text x="40.9" y="113.4">R40</text>
<text x="48" y="108.1">51</text>
<text x="48" y="113.4">51</text>
<text x="56.9" y="108.1">R36</text>
<text x="56.9" y="113.4">C9</text>
<text x="62.2" y="113.4">1000pf/2kv</text>
<text x="64" y="108.1">75</text>
<text x="119.1" y="113.4">R41</text>
<text x="119.1" y="109.9">R37</text>
<text x="126.2" y="113.4">470</text>
<text x="126.2" y="109.9">470</text>
<text x="28.4" y="115.2">R42</text>
<text x="35.6" y="115.2">51</text>
<text x="139" y="118.8">LEDX2</text>
<text x="188.5" y="118.8">C10</text>
<text x="195.6" y="118.8">C11</text>
<text x="204.5" y="118.8">SINGLE</text>
<text x="14.2" y="125.3">J4</text>
<text x="14.2" y="120.5">RJ45</text>
<text x="188.5" y="122.3">0.1uF</text>
<text x="195.6" y="122.3">0.1uF</text>
<text x="141" y="129.4">LED4</text>
<text x="28.4" y="133">R43</text>
<text x="28.4" y="134.8">R46</text>
<text x="35.6" y="133">51</text>
<text x="35.6" y="134.8">51</text>
<text x="40.9" y="133">R44</text>
<text x="48" y="133">51</text>
<text x="56.9" y="133">R45</text>
<text x="64" y="133">75</text>
<text x="119.1" y="134.8">R47</text>
<text x="126.2" y="134.8">470</text>
<text x="202.7" y="132.3">T4</text>
<text x="28.4" y="138.3">R48</text>
<text x="28.4" y="140.1">R49</text>
<text x="35.6" y="138.3">51</text>
<text x="35.6" y="140.1">51</text>
<text x="40.9" y="138.3">R50</text>
<text x="48" y="138.3">51</text>
<text x="56.9" y="138.3">C12</text>
<text x="62.2" y="138.3">1000pf/2kv</text>
<text x="119.1" y="138.3">R51</text>
<text x="126.2" y="138.3">470</text>
<text x="139" y="143.7">LEDX2</text>
<text x="14.2" y="145.4">RJ45</text>
<text x="186.7" y="152.5">C13</text>
<text x="193.8" y="152.5">C14</text>
<text x="202.7" y="152.5">SINGLE</text>
<text x="37.3" y="161.4">FB1</text>
<text x="186.7" y="156.1">0.1uF</text>
<text x="193.8" y="156.1">0.1uF</text>
<text x="37.3" y="166.8">FBEAD</text>
</g>
<g font-size="1.6" fill="#004080">
<text x="162.7" y="29.2">1</text>
<text x="203.6" y="29.2">1</text>
<text x="214.2" y="29.2">16</text>
<text x="162.7" y="30.9">2</text>
<text x="162.7" y="32.7">3</text>
<text x="203.6" y="30.9">2</text>
<text x="203.6" y="32.7">3</text>
<text x="203.6" y="34.5">4</text>
<text x="214.2" y="34.5">13</text>
<text x="214.2" y="32.7">14</text>
<text x="214.2" y="30.9">15</text>
<text x="16" y="41.6">1</text>
<text x="203.6" y="36.3">5</text>
<text x="203.6" y="38.1">6</text>
<text x="203.6" y="39.8">7</text>
<text x="203.6" y="41.6">8</text>
<text x="214.2" y="39.8">10</text>
<text x="214.2" y="38.1">11</text>
<text x="214.2" y="36.3">12</text>
<text x="215.1" y="41.6">9</text>
<text x="16" y="43.4">2</text>
<text x="16" y="45.2">3</text>
<text x="16" y="46.9">4</text>
<text x="16" y="48.7">5</text>
<text x="16" y="50.5">6</text>
<text x="16" y="52.3">7</text>
<text x="16" y="54.1">8</text>
<text x="203.6" y="64.7">1</text>
<text x="214.2" y="64.7">16</text>
<text x="16" y="66.5">1</text>
<text x="16" y="68.3">2</text>
<text x="16" y="70.1">3</text>
<text x="16" y="71.8">4</text>
<text x="203.6" y="66.5">2</text>
<text x="203.6" y="68.3">3</text>
<text x="203.6" y="70.1">4</text>
<text x="203.6" y="71.8">5</text>
<text x="214.2" y="71.8">12</text>
<text x="214.2" y="70.1">13</text>
<text x="214.2" y="68.3">14</text>
<text x="214.2" y="66.5">15</text>
<text x="16" y="73.6">5</text>
<text x="16" y="75.4">6</text>
<text x="16" y="77.2">7</text>
<text x="203.6" y="73.6">6</text>
<text x="203.6" y="75.4">7</text>
<text x="203.6" y="77.2">8</text>
<text x="214.2" y="75.4">10</text>
<text x="214.2" y="73.6">11</text>
<text x="215.1" y="77.2">9</text>
<text x="16" y="79">8</text>
<text x="16" y="103.8">1</text>
<text x="16" y="105.6">2</text>
<text x="16" y="107.4">3</text>
<text x="203.6" y="102.1">1</text>
<text x="203.6" y="103.8">2</text>
<text x="203.6" y="105.6">3</text>
<text x="203.6" y="107.4">4</text>
<text x="214.2" y="107.4">13</text>
<text x="214.2" y="105.6">14</text>
<text x="214.2" y="103.8">15</text>
<text x="214.2" y="102.1">16</text>
<text x="16" y="109.2">4</text>
<text x="16" y="111">5</text>
<text x="16" y="112.7">6</text>
<text x="203.6" y="109.2">5</text>
<text x="203.6" y="111">6</text>
<text x="203.6" y="112.7">7</text>
<text x="214.2" y="112.7">10</text>
<text x="214.2" y="111">11</text>
<text x="214.2" y="109.2">12</text>
<text x="16" y="114.5">7</text>
<text x="16" y="116.3">8</text>
<text x="203.6" y="114.5">8</text>
<text x="215.1" y="114.5">9</text>
<text x="16" y="128.7">1</text>
<text x="16" y="130.5">2</text>
<text x="16" y="132.3">3</text>
<text x="16" y="134.1">4</text>
<text x="16" y="135.8">5</text>
<text x="16" y="137.6">6</text>
<text x="201.8" y="135.8">1</text>
<text x="201.8" y="137.6">2</text>
<text x="212.5" y="137.6">15</text>
<text x="212.5" y="135.8">16</text>
<text x="16" y="139.4">7</text>
<text x="16" y="141.2">8</text>
<text x="201.8" y="139.4">3</text>
<text x="201.8" y="141.2">4</text>
<text x="201.8" y="143">5</text>
<text x="212.5" y="143">12</text>
<text x="212.5" y="141.2">13</text>
<text x="212.5" y="139.4">14</text>
<text x="201.8" y="144.7">6</text>
<text x="201.8" y="146.5">7</text>
<text x="201.8" y="148.3">8</text>
<text x="212.5" y="146.5">10</text>
<text x="212.5" y="144.7">11</text>
<text x="213.4" y="148.3">9</text>
</g>
<g font-size="1.6" fill="#f00">
<text x="233.3" y="29.9">CMT1</text>
<text x="233.3" y="28.1">TX1M</text>
<text x="233.3" y="31.6">TX1P</text>
<text x="23.5" y="40.5">RX1P</text>
<text x="233.3" y="37">RX1M</text>
<text x="233.3" y="40.5">RX1P</text>
<text x="23.5" y="42.3">RX1M</text>
<text x="23.5" y="44.1">TX1P</text>
<text x="67.9" y="45.9">CMT1</text>
<text x="23.5" y="49.4">TX1M</text>
<text x="23.5" y="65.4">RX2P</text>
<text x="233.3" y="65.4">CMT2</text>
<text x="233.3" y="63.6">TX2M</text>
<text x="23.5" y="67.2">RX2M</text>
<text x="23.5" y="69">TX2P</text>
<text x="67.9" y="70.8">CMT2</text>
<text x="233.3" y="67.2">TX2P</text>
<text x="23.5" y="74.3">TX2M</text>
<text x="233.3" y="72.5">RX2M</text>
<text x="233.3" y="76.1">RX2P</text>
<text x="233.3" y="101">TX3M</text>
<text x="23.5" y="102.8">RX3P</text>
<text x="23.5" y="104.5">RX3M</text>
<text x="23.5" y="106.3">TX3P</text>
<text x="233.3" y="102.8">CMT3</text>
<text x="233.3" y="104.5">TX3P</text>
<text x="23.5" y="111.7">TX3M</text>
<text x="67.9" y="108.1">CMT3</text>
<text x="233.3" y="109.9">RX3M</text>
<text x="233.3" y="113.4">RX3P</text>
<text x="23.5" y="127.7">RX4P</text>
<text x="23.5" y="129.4">RX4M</text>
<text x="23.5" y="131.2">TX4P</text>
<text x="23.5" y="136.5">TX4M</text>
<text x="67.9" y="133">CMT4</text>
<text x="231.5" y="136.5">CMT4</text>
<text x="231.5" y="134.8">TX4M</text>
<text x="231.5" y="143.7">RX4M</text>
<text x="231.5" y="138.3">TX4P</text>
<text x="231.5" y="147.2">RX4P</text>
</g>
<g font-size="1.3">
<text x="28.4" y="1.3">5</text>
<text x="81.8" y="1.3">4</text>
<text x="135.1" y="1.3">3</text>
<text x="188.5" y="1.3">2</text>
<text x="241.8" y="1.3">1</text>
<text x=".4" y="29.1">D</text>
<text x="268.9" y="29.1">D</text>
<text x=".4" y="81.6">C</text>
<text x="268.9" y="81.6">C</text>
<text x=".4" y="134">B</text>
<text x="268.9" y="134">B</text>
<text x=".4" y="186.5">A</text>
<text x="268.9" y="186.5">A</text>
<text x="28.4" y="212.9">5</text>
<text x="81.8" y="212.9">4</text>
<text x="135.1" y="212.9">3</text>
<text x="188.5" y="212.9">2</text>
<text x="241.8" y="212.9">1</text>
</g>
</svg>
